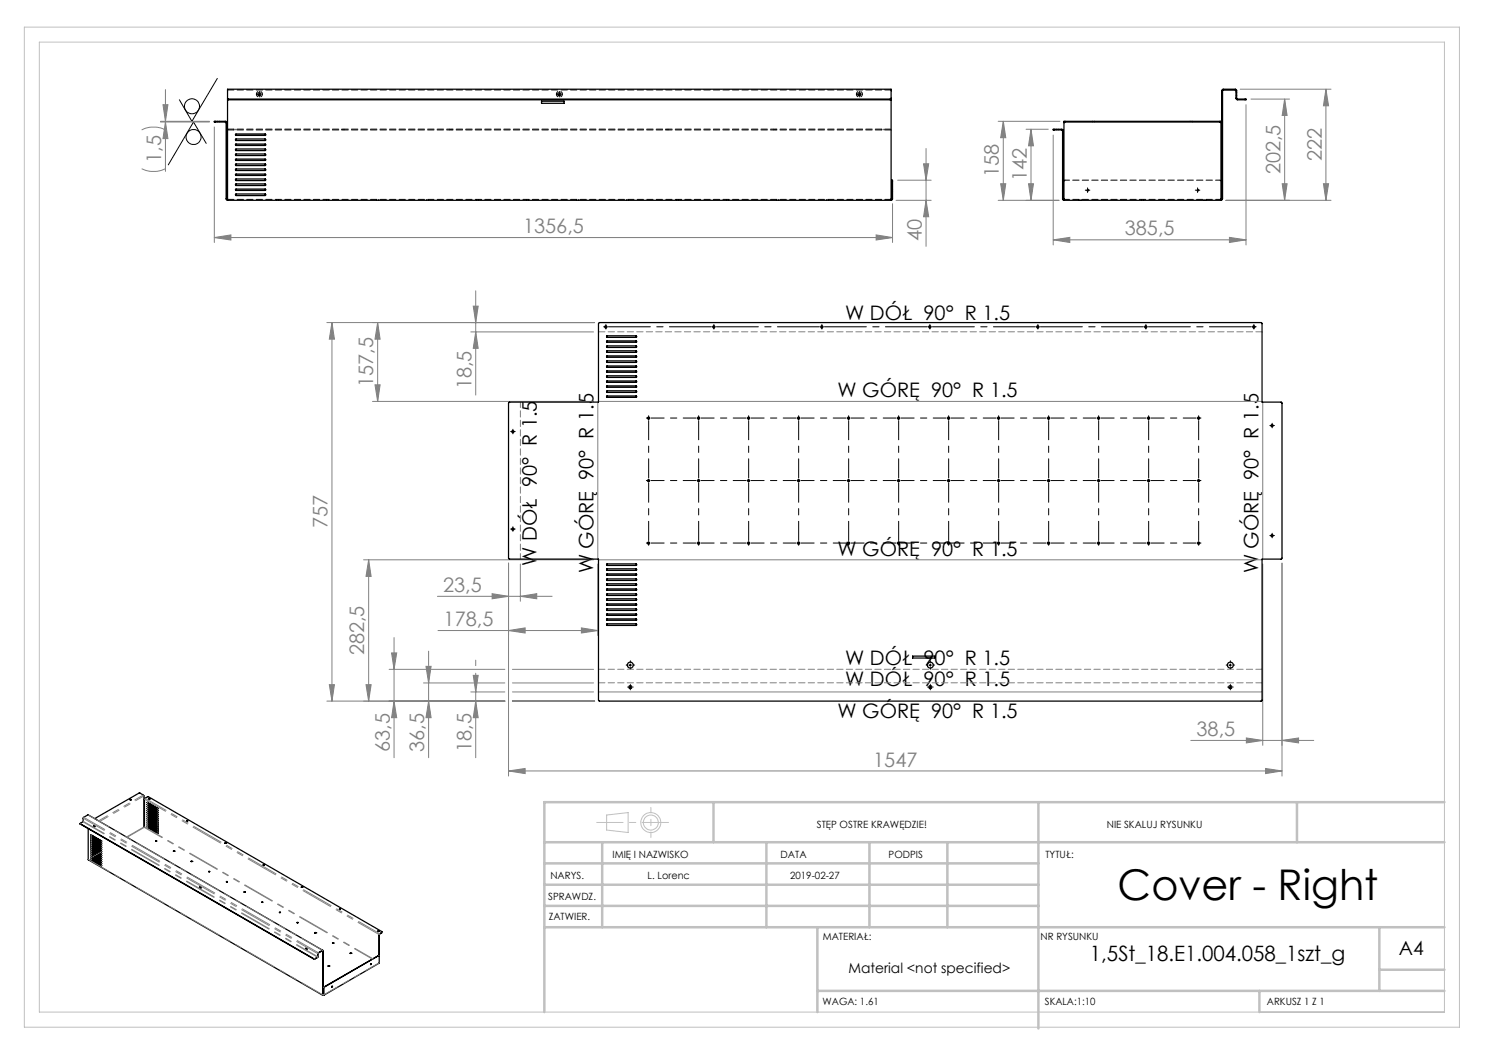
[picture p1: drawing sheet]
<svg xmlns="http://www.w3.org/2000/svg" width="297mm" height="210mm" viewBox="0 0 297 210" stroke-linecap="round" stroke-linejoin="round" font-family="sans-serif">
<g fill="none" stroke="#000" stroke-width=".2">
<path d="M43.5 15.7l-5.1 8.6-2.5-4.3M51.6 18.9h.5M51.9 18.6v.5M111.6 18.9h.5M111.9 18.6v.5M171.6 18.9h.5M171.9 18.6v.5M41.2 28.7l-2.5-4.3-5 8.6M217.2 38.1h.5M217.5 37.8v.5M239.3 38.1h.4M239.5 37.8v.5"/>
<path d="M120.9 65.4h.5M121.2 65.1v.5M102.3 86.3h.5M102.6 86.1v.5M254.2 85.1h.5M254.4 84.9v.5M102.3 105.8h.5M102.6 105.6v.5M129.5 108.6h.5M129.7 108.4v.5M254.2 107.1h.5M254.4 106.9v.5"/>
<path d="M125.8 133h.5M125.8 137.4h.5M126 132.8v.5M126 137.2v.5M185.8 133h.5M185.8 137.4h.5M186.1 132.8v.5M186.1 137.2v.5M245.8 133h.5M245.8 137.4h.5M246.1 132.8v.5M246.1 137.2v.5"/>
<circle cx="38.4" cy="21.2" r="1.5"/>
<circle cx="38.7" cy="27.4" r="1.51"/>
</g>
<g fill="none" stroke="#c0c0c0" stroke-width=".2">
<path d="M4.9 5.4h287v200h-287zM7.9 8.4h281v194h-281zM121.3 163l4.3-.5v4l-4.3-.5z"/>
<circle cx="130.2" cy="164.5" r="2"/>
<circle cx="130.2" cy="164.5" r="1.49"/>
</g>
<g fill="none" stroke="#808080" stroke-width=".2">
<path d="M33.1 17.9v16.4M248 17.8h18.2M250.2 19.8h7.7M256.9 19.8l.5 3.3h-1zM256.9 19.8v20.3M265.2 17.8l.5 3.4h-1zM265.2 17.8v22.3M28.3 33.8a5.6 5.6 0 0 0 4.8 0M28.3 26a5.3 5.3 0 0 1 4.8 0M32.1 24.4h9.8M32.1 24.3h9.8M32.6 20.9h1l-.5 3.4z"/>
<path d="M33.1 24.4l.5 3.3h-1zM42.9 25.4v23.1M179.5 36h6.7M184.7 32.8h1l-.5 3.2zM185.2 29.7v19.6M199.6 24.3h12.4M200.1 36.8h1.1l-.5 3.3zM200.7 24.3l.5 3.2h-1.1zM200.7 24.3v15.8M205.2 25.9h4.5M205.7 36.8h1l-.5 3.3zM206.2 25.9l.5 3.3h-1z"/>
<path d="M206.2 25.9v14.2M210.6 27v22M249.2 20.9v28.1M256.4 36.8h1l-.5 3.3zM264.7 36.8h1l-.5 3.3zM42.9 47.5l3.3-.5v1zM42.9 47.5h135.6M95.1 58.2v20.8M175.2 47l3.3 .5-3.3 .5zM178.5 40.7v7.8M179.2 40.1h7M185.2 40.1l.5 3.2h-1z"/>
<path d="M199.6 40.1h12.2M210.6 48l3.4-.5v1zM210.6 48h38.6M245.2 40.1h21M245.9 47.5l3.3 .5-3.3 .5zM65.4 64.5h53.5M66.4 64.5l.5 3.3h-1zM66.4 64.5v75.7M75 77h1l-.5 3.3zM75.5 64.5l.5 3.3h-1zM75.5 64.5v15.8M94.2 66.4h24.5"/>
<path d="M94.7 61.2h.9l-.5 3.3zM95.1 66.4l.5 3.3h-.9zM74.5 80.3h44.2M119.6 80.4v31.4M119.7 80.3h132.7M252.6 80.4v31.4M72.7 112h46M73.7 112v28.2M73.7 112l.5 3.3h-1zM87.5 119.3h22.9M98.4 118.7l3.3 .6-3.3 .5zM101.7 112.6v42.6"/>
<path d="M104.1 119.3l3.3-.6v1.1zM104.1 112.8v7.5M119.6 112.8v14.3M119.7 112h132.7M252.6 112.8v36.3M256.4 112.6v42.6M65.9 136.9h1l-.5 3.3zM73.2 136.9h1l-.5 3.3zM77.8 133.9h23.2M78.3 130.6h1l-.5 3.3zM78.8 127.5v24M84.7 136.6h16.3"/>
<path d="M85.2 133.3h1l-.5 3.3zM85.7 130.2v2.9M85.7 134.6v16.9M87.6 126.1h32M94.2 138.4h6.8M94.7 135.1h.9l-.5 3.3zM95.1 132v1.1M95.1 134.6v1.2M95.1 137.3v14.2M101.7 126.1l3.3-.5v1zM102.5 133.9h16.2M102.5 138.4h16.2"/>
<path d="M102.5 136.6h16.2M116.3 125.6l3.3 .5-3.3 .5zM119.7 138.4h132.7M65.4 140.2h35.6M78.8 140.2l.5 3.3h-1zM85.7 140.2l.5 3.3h-1zM95.1 140.2l.5 3.3h-.9zM101.7 154.2l3.3-.5v1zM101.7 154.2h154.7M102.5 140.2h16.4M238.2 148.1h24.5M249.3 147.6l3.3 .5-3.3 .5z"/>
<path d="M253.1 153.7l3.3 .5-3.3 .5zM256.4 148.1l3.3-.5v1z"/>
</g>
<g fill="none" stroke="#000" stroke-width=".2" stroke-dasharray="15.2 1.3 1.3 1.3">
<path d="M51.4 18.8h-.1M51.9 18.3h.1M51.9 19.3v.1M52.4 18.8h.1M111.4 18.8h-.1M111.9 18.3h.1M111.9 19.3v.1M112.4 18.8h.1M171.4 18.8h-.1M171.9 18.3h.1M171.9 19.3v.1M172.4 18.8h.1"/>
<path d="M217.3 38h-.2M217.5 37.8v-.2M217.5 38.3v.2M217.8 38h.2M239.3 38h-.2M239.5 37.8v-.2M239.5 38.3v.2M239.8 38h.2M120.9 65.4h-.2M121.2 65.1v-.2M121.2 65.6v.2M142.8 65.4h.2"/>
<path d="M142.8 65.4v-.3M142.8 65.4h-.3M142.8 65.4v.2M142.8 65.1v-.2M142.8 65.6v.2M164.4 65.4h.2M164.4 65.4v-.3M164.4 65.4h-.3M164.4 65.4v.2M164.4 65.1v-.2M164.4 65.6v.2M186 65.4h.2"/>
<path d="M186 65.4v-.3M186 65.4h-.3M186 65.4v.2M186 65.1v-.2M186 65.6v.2M207.6 65.4h.2M207.6 65.4v-.3M207.6 65.4h-.3M207.6 65.4v.2M207.6 65.1v-.2M207.6 65.6v.2M229.2 65.4h.2"/>
<path d="M229.2 65.4v-.3M229.2 65.4h-.3M229.2 65.4v.2M229.2 65.1v-.2M229.2 65.6v.2M250.8 65.4h.2M250.8 65.4v-.3M250.8 65.4h-.3M250.8 65.4v.2M250.8 65.1v-.2M250.8 65.6v.2M251 65.4h.2"/>
<path d="M102.3 86.3h-.2M102.6 86.1v-.3M102.6 86.6v.2M102.8 86.3h.2M129.5 96.1h-.2M129.5 83.6h-.2M129.7 96.1h.3M129.7 96.1v-.2M129.7 96.1h-.2M129.7 96.1v.3M129.7 83.6h.3M129.7 83.6v-.2"/>
<path d="M129.7 83.6h-.2M129.7 83.6v.3M129.7 83.4v-.3M139.7 96.1h.3M139.7 96.1v-.2M139.7 96.1h-.2M139.7 96.1v.3M139.7 83.6h.3M139.7 83.6v-.2M139.7 83.6h-.2M139.7 83.6v.3M139.7 83.4v-.3"/>
<path d="M149.7 96.1h.3M149.7 96.1v-.2M149.7 96.1h-.2M149.7 96.1v.3M149.7 83.6h.3M149.7 83.6v-.2M149.7 83.6h-.2M149.7 83.6v.3M149.7 83.4v-.3M159.7 96.1h.3M159.7 96.1v-.2M159.7 96.1h-.2"/>
<path d="M159.7 96.1v.3M159.7 83.6h.3M159.7 83.6v-.2M159.7 83.6h-.2M159.7 83.6v.3M159.7 83.4v-.3M169.7 96.1h.3M169.7 96.1v-.2M169.7 96.1h-.2M169.7 96.1v.3M169.7 83.6h.3M169.7 83.6v-.2"/>
<path d="M169.7 83.6h-.2M169.7 83.6v.3M169.7 83.4v-.3M179.7 96.1h.3M179.7 96.1v-.2M179.7 96.1h-.2M179.7 96.1v.3M179.7 83.6h.3M179.7 83.6v-.2M179.7 83.6h-.2M179.7 83.6v.3M179.7 83.4v-.3"/>
<path d="M189.7 96.1h.3M189.7 96.1v-.2M189.7 96.1h-.2M189.7 96.1v.3M189.7 83.6h.3M189.7 83.6v-.2M189.7 83.6h-.2M189.7 83.6v.3M189.7 83.4v-.3M199.7 96.1h.3M199.7 96.1v-.2M199.7 96.1h-.2"/>
<path d="M199.7 96.1v.3M199.7 83.6h.3M199.7 83.6v-.2M199.7 83.6h-.2M199.7 83.6v.3M199.7 83.4v-.3M209.7 96.1h.3M209.7 96.1v-.2M209.7 96.1h-.2M209.7 96.1v.3M209.7 83.6h.3M209.7 83.6v-.2"/>
<path d="M209.7 83.6h-.2M209.7 83.6v.3M209.7 83.4v-.3M219.7 96.1h.3M219.7 96.1v-.2M219.7 96.1h-.2M219.7 96.1v.3M219.7 83.6h.3M219.7 83.6v-.2M219.7 83.6h-.2M219.7 83.6v.3M219.7 83.4v-.3"/>
<path d="M229.7 96.1h.3M229.7 96.1v-.2M229.7 96.1h-.2M229.7 96.1v.3M229.7 83.6h.3M229.7 83.6v-.2M229.7 83.6h-.2M229.7 83.6v.3M229.7 83.4v-.3M239.7 83.6h.3M239.7 83.6v-.2M239.7 83.6h-.2"/>
<path d="M239.7 83.6v.3M239.7 83.4v-.3M239.7 96.1h.3M239.7 96.1v-.2M239.7 96.1h-.2M239.7 96.1v.3M240 83.6h.2M240 96.1h.2M254.2 85.1h-.2M254.4 84.9v-.3M254.4 85.4v.2M254.7 85.1h.2"/>
<path d="M102.3 105.8h-.2M102.6 105.6v-.3M102.6 106.1v.2M102.8 105.8h.2M129.5 108.6h-.2M129.7 108.9v.2M139.7 108.6h.3M139.7 108.6v-.2M139.7 108.6h-.2M139.7 108.6v.3M139.7 108.9v.2M149.7 108.6h.3"/>
<path d="M149.7 108.6v-.2M149.7 108.6h-.2M149.7 108.6v.3M149.7 108.9v.2M159.7 108.6h.3M159.7 108.6v-.2M159.7 108.6h-.2M159.7 108.6v.3M159.7 108.9v.2M169.7 108.6h.3M169.7 108.6v-.2M169.7 108.6h-.2"/>
<path d="M169.7 108.6v.3M169.7 108.9v.2M179.7 108.6h.3M179.7 108.6v-.2M179.7 108.6h-.2M179.7 108.6v.3M179.7 108.9v.2M189.7 108.6h.3M189.7 108.6v-.2M189.7 108.6h-.2M189.7 108.6v.3M189.7 108.9v.2"/>
<path d="M199.7 108.6h.3M199.7 108.6v-.2M199.7 108.6h-.2M199.7 108.6v.3M199.7 108.9v.2M209.7 108.6h.3M209.7 108.6v-.2M209.7 108.6h-.2M209.7 108.6v.3M209.7 108.9v.2M219.7 108.6h.3M219.7 108.6v-.2"/>
<path d="M219.7 108.6h-.2M219.7 108.6v.3M219.7 108.9v.2M229.7 108.6h.3M229.7 108.6v-.2M229.7 108.6h-.2M229.7 108.6v.3M229.7 108.9v.2M239.7 108.6h.3M239.7 108.6v-.2M239.7 108.6h-.2M239.7 108.6v.3"/>
<path d="M239.7 108.9v.2M240 108.6h.2M254.2 107.1h-.2M254.4 106.9v-.3M254.4 107.4v.2M254.7 107.1h.2M125.6 133h-.4M125.6 137.4h-.1M126.1 132.5v-.3M126.1 133.5v.4M126.1 136.9v-.1M126.1 137.9v.1"/>
<path d="M126.6 133h.3M126.6 137.4h.1M185.6 133h-.4M185.6 137.4h-.1M186.1 132.5v-.3M186.1 133.5v.4M186.1 136.9v-.1M186.1 137.9v.1M186.6 133h.3M186.6 137.4h.1M245.6 133h-.4M245.6 137.4h-.1"/>
<path d="M246.1 132.5v-.3M246.1 133.5v.4M246.1 136.9v-.1M246.1 137.9v.1M246.6 133h.3M246.6 137.4h.1"/>
</g>
<path d="M121.7 65.4h20.6M143.3 65.4h20.6M164.9 65.4h20.6M186.5 65.4h20.6M208.1 65.4h20.6M229.7 65.4h20.6" fill="none" stroke="#000" stroke-width=".2" stroke-dasharray="15.2 1.3 1.3 1.3" stroke-dashoffset="6.8"/>
<g fill="none" stroke="#000" stroke-width=".2" stroke-dasharray="15.2 1.3 1.3 1.3" stroke-dashoffset="11.4">
<path d="M129.7 96.6v11.5M129.7 84.1v11.5M139.7 96.6v11.5M139.7 84.1v11.5M149.7 96.6v11.5M149.7 84.1v11.5M159.7 96.6v11.5M159.7 84.1v11.5M169.7 96.6v11.5M169.7 84.1v11.5M179.7 96.6v11.5M179.7 84.1v11.5"/>
<path d="M189.7 96.6v11.5M189.7 84.1v11.5M199.7 96.6v11.5M199.7 84.1v11.5M209.7 96.6v11.5M209.7 84.1v11.5M219.7 84.1v11.5M219.7 96.6v11.5M229.7 84.1v11.5M229.7 96.6v11.5M239.7 84.1v11.5M239.7 96.6v11.5"/>
</g>
<g fill="none" stroke="#000" stroke-width=".2" stroke-dasharray="15.2 1.3 1.3 1.3" stroke-dashoffset="12.6">
<path d="M130.2 96.1h9M130.2 83.6h9M140.2 96.1h9M140.2 83.6h9M150.2 96.1h9M150.2 83.6h9M160.2 96.1h9M160.2 83.6h9M170.2 96.1h9M170.2 83.6h9M180.2 96.1h9M180.2 83.6h9"/>
<path d="M190.2 96.1h9M190.2 83.6h9M200.2 96.1h9M200.2 83.6h9M210.2 96.1h9M210.2 83.6h9M220.2 96.1h9M220.2 83.6h9M230.2 83.6h9M230.2 96.1h9M130.2 108.6h9M140.2 108.6h9"/>
<path d="M150.2 108.6h9M160.2 108.6h9M170.2 108.6h9M180.2 108.6h9M190.2 108.6h9M200.2 108.6h9M210.2 108.6h9M220.2 108.6h9M230.2 108.6h9"/>
</g>
<path d="M252.4 66.4h-132.7M119.7 133.9h132.7M119.7 136.6h132.7" fill="none" stroke="#808080" stroke-width=".2" stroke-dasharray="1.3 .6"/>
<path d="M104.1 80.4v31.4" fill="none" stroke="#808080" stroke-width=".2" stroke-dasharray="1.3 .6" stroke-dashoffset=".2"/>
<path d="M133.7 164.5h-14.4" fill="none" stroke="#c0c0c0" stroke-width=".2" stroke-dasharray="15.2 1.3 1.3 1.3" stroke-dashoffset="10"/>
<path d="M130.2 161.5v6" fill="none" stroke="#c0c0c0" stroke-width=".2" stroke-dasharray="15.2 1.3 1.3 1.3" stroke-dashoffset="14.1"/>
<g fill="none" stroke="#c0c0c0" stroke-width=".5">
<path d="M108.9 176.9h98.8M108.9 172.7h98.8M108.9 168.4h180M120.4 168.4v17M142.7 160.4v8M153.3 168.4v17M173.9 168.4v17M189.5 168.4v17M207.7 160.4v45.3M259.4 160.4v8M288.9 160.4h-180v42M108.9 181.2h98.8"/>
<path d="M108.9 185.4h180M163.5 198.2h125.4M163.5 185.4v17M251.9 198.2v4.2M275.9 185.4v12.8M275.9 193.9h13"/>
</g>
<g fill="#808080">
<path d="M210.6 48l3.4-.5v1zM245.9 47.5l3.3 .5-3.3 .5z"/>
<path d="M249.3 147.6l3.3 .5-3.3 .5zM256.4 148.1l3.3-.5v1zM101.7 126.1l3.3-.5v1zM116.3 125.6l3.3 .5-3.3 .5z"/>
<path d="M101.7 154.2l3.3-.5v1zM253.1 153.7l3.3 .5-3.3 .5z"/>
<path d="M104.1 119.3l3.3-.6v1.1zM98.4 118.7l3.3 .6-3.3 .5z"/>
<path d="M205.7 36.8h1l-.5 3.3zM206.2 25.9l.5 3.3h-1zM264.7 36.8h1l-.5 3.3zM265.2 17.8l.5 3.4h-1zM256.4 36.8h1l-.5 3.3zM256.9 19.8l.5 3.3h-1z"/>
<path d="M33.1 24.4l.5 3.3h-1zM32.6 20.9h1l-.5 3.4z"/>
<path d="M185.2 40.1l.5 3.2h-1zM184.7 32.8h1l-.5 3.2z"/>
<path d="M200.7 24.3l.5 3.2h-1.1zM200.1 36.8h1.1l-.5 3.3z"/>
<path d="M95.1 140.2l.5 3.3h-.9zM94.7 135.1h.9l-.5 3.3zM85.7 140.2l.5 3.3h-1zM85.2 133.3h1l-.5 3.3zM73.2 136.9h1l-.5 3.3zM73.7 112l.5 3.3h-1z"/>
<path d="M78.3 130.6h1l-.5 3.3zM78.8 140.2l.5 3.3h-1zM75.5 64.5l.5 3.3h-1zM75 77h1l-.5 3.3zM94.7 61.2h.9l-.5 3.3zM95.1 66.4l.5 3.3h-.9zM66.4 64.5l.5 3.3h-1zM65.9 136.9h1l-.5 3.3z"/>
<path d="M42.9 47.5l3.3-.5v1zM175.2 47l3.3 .5-3.3 .5z"/>
</g>
<g fill="none" stroke="#000" stroke-width=".25">
<path d="M45.5 19.8h132.7M45.5 20h132.7M45.5 19.8v-2h132.7v2M45.5 19.8v20.3M178.2 19.8v20.3M45.5 39.9l-.1-.1v-15.3l-.2-.2h-2.3v.1h2.2l.1 .1v15.4l.3 .2M47.1 32.8h6v.2l-.1 .1h-5.8zM47.1 30.8h5.9l.1 .2-5.9 .1zM47.1 31.8h6v.2l-5.9 .1zM47.1 38.8h6v.2l-.1 .1h-5.8zM47.1 37.8h6v.2l-5.9 .1zM47.1 36.8h5.9l.1 .2-5.9 .1z"/>
<path d="M47.1 35.8h6v.2l-.1 .1h-5.8zM47.1 34.8h6v.2l-5.9 .1zM47.1 33.8h5.9l.1 .2-5.9 .1zM47.1 29.8h6v.2l-.1 .1h-5.8zM47.1 28.8h6v.2l-5.9 .1zM47.1 27.8h5.9l.1 .2-5.9 .1zM47.1 26.8h6v.2l-6 .1zM108.3 20.2h4.5v.5h-4.5zM178.2 39.9l.2-.1v-3.8h.1v3.9l-.3 .2M212.8 24.4h31.4M212.8 24.4v-.1h31.4v.1M212.8 24.4v15.7"/>
<path d="M212.8 39.9l-.1-.1v-13.7l-.3-.2h-1.8v.1h1.8l.1 .2v13.7l.3 .2M244.2 24.4v15.7M244.2 39.9l.1-.1v-21.6l.3-.4h2.5l.2 .3 .1 1.6 1.8 .1v.2l-1.8-.1-.2-.2-.1-1.7-2.6 .1v21.6l-.3 .4M45.5 40.1h132.7M212.8 40.1h31.4M121.3 73.2h6v.2l-5.9 .1zM121.3 71.2h6v.2l-5.9 .1zM121.3 72.2h5.9l.1 .2-5.9 .1zM121.3 79.2h6v.2l-5.9 .1zM121.3 78.2h5.9l.1 .2-5.9 .1zM121.3 77.2h6v.2l-5.9 .1zM121.3 76.2h6v.2l-5.9 .1z"/>
<path d="M121.3 75.2h5.9l.1 .2-5.9 .1zM121.3 74.2h6v.2l-5.9 .1zM121.3 69.2h5.9l.1 .2-5.9 .1zM121.3 68.2h6v.2l-5.9 .1zM121.3 67.2h5.9l.1 .2-5.9 .1zM121.4 70.2h5.8l.1 .2-5.9 .1zM101.8 80.4h17.9v-15.7l.2-.2h132.4l.1 15.9h3.9l.1 .2v31.1l-.1 .1h-3.9v28.3l-.1 .1h-132.5l-.1-.2v-28.2h-17.9l-.1-.1v-31.1zM121.3 118.8h5.9l.1 .2-5.9 .1zM121.3 119.8h5.9l.1 .2-5.9 .1zM121.3 112.8h5.9l.1 .2-5.9 .1zM121.3 113.8h5.9l.1 .2-5.9 .1zM121.3 114.8h6v.2l-5.9 .1z"/>
<path d="M121.3 115.8h5.9l.1 .2-5.9 .1zM121.3 116.8h5.9l.1 .2-5.9 .1zM121.3 117.8h6v.2l-5.9 .1zM121.3 121.8h5.9l.1 .2-5.9 .1zM121.3 122.8h6v.2l-5.9 .1zM121.3 124.8h5.9l.1 .2-5.9 .1zM121.4 120.8h5.9v.2l-5.9 .1zM121.4 123.8h5.9v.2l-5.9 .1zM182.5 131.2h4.5v.4h-4.5zM26 160h.2M29.7 159.8h.2zM29.7 159.8h.2"/>
<path d="M29.9 159.8h.1M16 164.7l46.8 27.1 .7-.3 .1-.2M17.6 165.7v6.3l47 27.1M18.2 169.4l2.1 1.3M18.2 169.5l2.1 1.2M18.2 171.5l2.1 1.2M18.2 167.4h.1M18.2 167.4l2.1 1.2M18.2 169.4v.1M18.2 171.5h.1M18.2 168.6l2.1 1.3M18.2 168.6v.1l2.1 1.2"/>
<path d="M18.2 169l2.1 1.3M18.2 169v.1M18.2 171.9l2.1 1.2M18.2 171.9v.1M18.2 171.1l2.1 1.2M18.2 171.1v.1l2.1 1.1M18.2 170.6v.2M18.2 170.2v.1l2.1 1.2M18.2 169.8l2.1 1.3M18.2 169.8v.1M18.2 168.2l2.1 1.2M18.2 168.2v.1l2.1 1.2"/>
<path d="M18.2 167.8l2.1 1.3M18.2 167.8v.1M18.2 167l2.1 1.2M18.2 167v.1M18.2 167l.1 .1M18.2 167.8l.1 .1M18.2 168.2h.1M18.2 168.6h.1M18.2 169l.1 .1M18.2 169.4h.1M18.2 169.8l.1 .1M18.2 170.2l.1 .1"/>
<path d="M18.2 170.2h.1M18.2 170.7h.1M18.2 171.1h.1M18.2 171.9h.1M18.2 169.1l2.1 1.2M18.2 172l2.1 1.2M18.2 170.6l2.1 1.2M18.2 170.8l2.1 1.1M18.2 170.2l2.1 1.3M18.2 169.9l2.1 1.2M18.2 167.9l2.1 1.2M18.2 167.1l2.1 1.2"/>
<path d="M18.2 170.6v.1M18.3 167.9l2 1.1M18.3 168.3l2 1.2M18.3 170.7l2 1.2M18.3 171.1l2 1.2M18.8 165.1l.1 .3-.1-.1zM18.8 165.1l.2 .2M18.9 163.7l9.1-5.1 .8 .5 .1 6.4v-5.7l.8-.5 46.7 27.1-.6 .5v4.2M19.2 163.9h.1M20.3 169.9h.1M20.3 172.7h.1M20.3 171.8h.1"/>
<path d="M20.3 171.9h.1M20.3 171.4v.1M20.3 169.1h.1M20.3 170.7h.1M20.3 170.3h.1M20.3 173.1h.1M20.3 171.1h.1M20.3 168.2v.1M20.3 169.4v.1M20.3 171.5h.1M20.3 172.3h.1M29.5 163l2 1.2"/>
<path d="M29.5 162.2l2.1 1.2M29.5 165l2.1 1.2M29.5 163.7l2.1 1.2-.1 .1-2-1.1zM29.5 163.3h.1M29.5 163.4l2.1 1.2M29.5 161.7l2.1 1.2-.1 .1-2-1.2zM29.5 160.9l2.1 1.2-.1 .1-2-1.2zM29.5 162.1v.1M29.5 162.9v.1M29.5 163.3v.1M29.5 165h.1M29.5 162.9l2.1 1.2"/>
<path d="M29.5 162.9h.1M29.5 162.1l2.1 1.2M29.5 162.1h.1M29.5 162.5l2.1 1.3M29.5 162.5v.1l2 1.2M29.5 165.4l2.1 1.2M29.5 165.4v.1l2.1 1.1M29.5 164.5l2.1 1.3M29.5 164.5v.2l2 1.1M29.5 164.1l2.1 1.3M29.5 164.1v.1l2.1 1.2M29.5 163.3l2.1 1.3"/>
<path d="M29.5 161.3l2.1 1.3M29.5 161.3v.1l2.1 1.2M29.5 160.5l2.1 1.2M29.5 160.5v.1l2.1 1.1M29.5 160.9l2.1 1.2M29.5 160.9h.1M29.5 161.7l2.1 1.2M29.5 161.7h.1M29.5 162.1l2.1 1.3M29.5 162.5h.1M29.5 162.9l2.1 1.3M29.5 163.8l2.1 1.2"/>
<path d="M29.5 163.8h.1M29.5 164.2l2.1 1.2M29.5 164.6l2.1 1.2M29.5 164.6h.1M29.5 165.4h.1M29.5 161.3h.1M29.5 164.1v.1M31.2 168.2h.1M31.5 164.2h.1M31.5 165h.1M31.5 162.2h.1M31.6 163.8h.1"/>
<path d="M31.6 165.8h.1M31.6 163h.1M31.6 162.1v.1M31.6 162.9v.1M31.6 163.3v.1M31.6 164.1v.1M31.6 165h.1M31.6 166.2h.1M34.7 170.2h.2M34.9 170.2h.1M37.4 164.1l.1 .1zM37.4 164.2h.1"/>
<path d="M38.2 172.3h.2M38.2 172.2l.2 .1zM38.4 172.3h.1M40 177.3l.2 .3M41.7 174.3h.2zM41.8 174.3h.1M45 168.6h.2zM45 168.6h.2M45.2 168.6h.1M45.3 176.3l.2 .1zM45.3 176.4h.1M45.4 176.4h.1"/>
<path d="M48.8 178.4h.2M52.6 173h.2zM52.6 173h.2M52.8 173h.1M60.3 177.4h.2zM60.3 177.4h.1M60.4 177.4h.1M52.5 180.4l-.1 .1M52.5 180.4v.1M55.9 182.5h.2M55.9 182.4l.2 .1zM59.4 184.5h.2z"/>
<path d="M59.4 184.5h.2M59.6 184.5h.1M61.2 189.6l.2 .3M63 186.6h.1M63.1 186.6h.1M63.5 190.7l.1-.1 1-.5 .1 8.9M63.5 191.4l.1-.8 1-.5v9l.1-.1M64.6 190.1l-47-27.1-.9 .5-.1 .8-.6 .4 46.8 27.1 .7-.4M64.7 199h.1M65.6 193.2h.2M65.7 193.1l.1 .1h-.1zM65.8 193.2h.1"/>
<path d="M66.4 197.2v.2M66.5 188.6h.2M66.5 188.6h.2zM66.7 188.6h.1M67.9 181.8h.2zM67.9 181.8h.2M70 190.7h.2M70.2 190.7h.1M74.2 192.7l-.1 .2M75.5 186.2h.2zM75.5 186.3h.2M75.7 186.3h.1"/>
<path d="M75.8 191.1l-11 6.3v1.6h-.1M75.8 191.1v.1M75.8 191.1l-11 6.3-.1 1.6M76.5 186.4l-.7 .5v5.7l-11.1 6.5"/>
<circle cx="51.9" cy="18.8" r=".31"/>
<circle cx="111.9" cy="18.8" r=".32"/>
<circle cx="171.9" cy="18.8" r=".31"/>
<circle cx="121.2" cy="65.4" r=".21"/>
<circle cx="142.8" cy="65.4" r=".2"/>
<circle cx="164.4" cy="65.4" r=".21"/>
<circle cx="186" cy="65.4" r=".21"/>
<circle cx="207.6" cy="65.4" r=".21"/>
<circle cx="229.2" cy="65.4" r=".2"/>
<circle cx="250.8" cy="65.4" r=".21"/>
<circle cx="102.6" cy="86.3" r=".21"/>
<circle cx="129.7" cy="96.1" r=".2"/>
<circle cx="129.7" cy="83.6" r=".21"/>
<circle cx="139.7" cy="96.1" r=".21"/>
<circle cx="139.7" cy="83.6" r=".22"/>
<circle cx="149.7" cy="96.1" r=".2"/>
<circle cx="149.7" cy="83.6" r=".21"/>
<circle cx="159.7" cy="96.1" r=".21"/>
<circle cx="159.7" cy="83.6" r=".22"/>
<circle cx="169.7" cy="96.1" r=".2"/>
<circle cx="169.7" cy="83.6" r=".21"/>
<circle cx="179.7" cy="96.1" r=".21"/>
<circle cx="179.7" cy="83.6" r=".22"/>
<circle cx="189.7" cy="96.1" r=".21"/>
<circle cx="189.7" cy="83.6" r=".21"/>
<circle cx="199.7" cy="96.1" r=".21"/>
<circle cx="199.7" cy="83.6" r=".22"/>
<circle cx="209.7" cy="96.1" r=".21"/>
<circle cx="209.7" cy="83.6" r=".21"/>
<circle cx="219.7" cy="96.1" r=".21"/>
<circle cx="219.7" cy="83.6" r=".22"/>
<circle cx="229.7" cy="96.1" r=".21"/>
<circle cx="229.7" cy="83.6" r=".21"/>
<circle cx="239.7" cy="96.1" r=".21"/>
<circle cx="239.7" cy="83.6" r=".22"/>
<circle cx="254.4" cy="85.1" r=".21"/>
<circle cx="102.6" cy="105.8" r=".21"/>
<circle cx="129.7" cy="108.6" r=".2"/>
<circle cx="139.7" cy="108.6" r=".21"/>
<circle cx="149.7" cy="108.6" r=".2"/>
<circle cx="159.7" cy="108.6" r=".21"/>
<circle cx="169.7" cy="108.6" r=".2"/>
<circle cx="179.7" cy="108.6" r=".21"/>
<circle cx="189.7" cy="108.6" r=".21"/>
<circle cx="199.7" cy="108.6" r=".21"/>
<circle cx="209.7" cy="108.6" r=".21"/>
<circle cx="219.7" cy="108.6" r=".21"/>
<circle cx="229.7" cy="108.6" r=".21"/>
<circle cx="239.7" cy="108.6" r=".21"/>
<circle cx="254.4" cy="107.1" r=".2"/>
<circle cx="126" cy="133" r=".6"/>
<circle cx="126.1" cy="137.4" r=".32"/>
<circle cx="186.1" cy="133" r=".6"/>
<circle cx="186.1" cy="137.4" r=".32"/>
<circle cx="246.1" cy="133" r=".6"/>
<circle cx="246.1" cy="137.4" r=".33"/>
<circle cx="26.1" cy="160" r=".09"/>
<circle cx="31.2" cy="168.2" r=".09"/>
<circle cx="34.8" cy="170.2" r=".07"/>
<circle cx="40" cy="177.5" r=".14"/>
<circle cx="48.9" cy="178.4" r=".09"/>
<circle cx="52.5" cy="180.4" r=".08"/>
<circle cx="61.3" cy="189.7" r=".13"/>
<circle cx="63.1" cy="186.6" r=".09"/>
<circle cx="66.4" cy="197.3" r=".09"/>
<circle cx="70.1" cy="190.7" r=".09"/>
<circle cx="74.2" cy="192.9" r=".09"/>
</g>
<g fill="none" stroke="#808080" stroke-width=".2" stroke-dasharray="6.3 1.3 1.3 1.3 1.3 1.3">
<path d="M16.1 164.7v.1M18.2 167h.1M18.2 167.4h.1M18.2 167.8h.1M18.2 168.2h.1M18.2 168.6h.1M18.2 169h.1M18.2 169.5l.1-.1M18.2 169.9l.1-.1M18.2 170.3l.1-.1M18.2 170.7l.1-.1M18.2 171.1h.1"/>
<path d="M18.2 171.5h.1M18.2 171.9h.1M18.2 166.9v.1M18.2 169.4h.1M18.2 169.8h.1M18.2 170.2h.1M18.2 170.6h.1M18.2 171h.1M18.2 171.4v.1M18.2 171.8v.1M18.3 171.5h.1M18.3 167l-.1 .1"/>
<path d="M18.3 167.4l-.1 .1M18.3 167.9h-.1M18.3 168.3h-.1M18.3 168.7h-.1M18.3 169.1h-.1M18.3 169.5h-.1M18.3 169.9h-.1M18.3 170.3h-.1M18.3 170.7h-.1M18.3 171.1h-.1M18.3 171.5l-.1 .1M18.3 171.9l-.1 .1"/>
<path d="M18.4 171.5h-.1M18.6 171.2v.1M18.7 171.3h.1M19 171l-.1 .1M19.1 171.1h-.1M19.3 170.8v.1M19.4 170.9h.1M19.7 170.6l-.1 .1M19.8 170.7h-.1M20 170.4v.1M20.2 170.5h-.1M20.3 168.2h.1"/>
<path d="M20.3 168.7v-.1M20.3 169.1v-.1M20.3 169.5h.1M20.3 169.9h.1M20.3 170.3h.1M20.3 170.7h.1M20.3 171.1h.1M20.3 171.5h.1M20.3 171.9h.1M20.3 172.3h.1M20.3 172.7h.1M20.3 173.1h.1"/>
<path d="M28.8 165.4l-3.5 2M28.9 165.5l-3.5 1.9M29.5 160.5h.1M29.5 160.9h.1M29.5 161.3h.1M29.5 161.7h.1M29.5 162.1h.1M29.5 162.5h.1M29.5 163v-.1M29.5 163.4v-.1M29.5 163.8v-.1M29.5 164.2v-.1"/>
<path d="M29.5 164.6h.1M29.5 165h.1M29.5 165.4h.1M29.5 160.4v.1M29.5 160.8v.1M29.5 162.9h.1M29.5 163.3h.1M29.5 163.7h.1M29.5 164.1h.1M29.5 164.5h.1M29.5 164.9v.1M29.5 165.3v.1"/>
<path d="M29.6 160.5l-.1 .1M29.6 160.9l-.1 .1M29.6 161.3l-.1 .1M29.6 161.8h-.1M29.6 162.2h-.1M29.6 162.6h-.1M29.6 163h-.1M29.6 163.4h-.1M29.6 163.8h-.1M29.6 164.2h-.1M29.6 164.6h-.1M29.6 165l-.1 .1"/>
<path d="M29.6 165.4l-.1 .1M31.6 161.7h.1M31.6 162.2v-.1M31.6 162.6v-.1M31.6 163h.1M31.6 163.4h.1M31.6 163.8h.1M31.6 164.2h.1M31.6 164.6h.1M31.6 165h.1M31.6 165.4h.1M31.6 165.8h.1"/>
<path d="M31.6 166.2h.1M31.6 166.6h.1M62.8 191.8v-.1M63 191.7v.1M63.5 191.4v.1M63.6 191.3h.1M63.6 190.7h.1M63.7 190.6v-.1M64.5 190.1h.1M64.6 190.1h.1M64.6 198.9v.1M64.7 199l-.1-.1"/>
<path d="M64.7 199v-.1M64.7 198.9l.1 .1M64.8 197.5h-.1M64.8 197.4h.1M75.8 191.1h-.1M75.9 186.9h-.1M75.9 186.8v-.1M76.5 186.5v-.1"/>
</g>
<path d="M29 159.6l46.9 27.1M16.6 164.3l46.9 27.1M16.7 163.5l47 27M17.6 163l46.9 27.1M63.6 190.7l-47-27.1M63.6 191.3l-47-27M64.6 199l-47-27.1M75.8 186.9l-46.9-27.1" fill="none" stroke="#808080" stroke-width=".2" stroke-dasharray="6.3 1.3 1.3 1.3 1.3 1.3" stroke-dashoffset="1.5"/>
<path d="M75.9 192.6l-11.1 6.4" fill="none" stroke="#808080" stroke-width=".2" stroke-dasharray="6.3 1.3 1.3 1.3 1.3 1.3" stroke-dashoffset="3.1"/>
<path d="M28.9 165.5l45.6 26.3M74.6 191.7l-45.7-26.3" fill="none" stroke="#808080" stroke-width=".2" stroke-dasharray="6.3 1.3 1.3 1.3 1.3 1.3" stroke-dashoffset="2.2"/>
<path d="M28.7 159l-9 5.2M28.8 159.2l-8.8 5.1" fill="none" stroke="#808080" stroke-width=".2" stroke-dasharray="6.3 1.3 1.3 1.3 1.3 1.3" stroke-dashoffset="4.4"/>
<g fill="none" stroke="#000" stroke-width=".2" stroke-dasharray="1.3 .6">
<path d="M45.5 18h132.7M244.4 19.4h.1M244.5 18.2h-.1M247.2 19.1h.2M247.4 18.5h-.2M43.5 24.2v.2M43.9 24.4v-.2M45.5 25.8h132.7M45.5 26h132.7M46.8 25.8v.2M47.2 26v-.2M55.3 39.9v.1"/>
<path d="M65.3 39.9v.1M68.4 25.8v.2M68.8 26v-.2M75.3 39.9v.1M85.3 39.9v.1M90 25.8v.2M90.4 26v-.2M95.3 39.9v.1M105.3 39.9v.1M111.6 25.8v.2M112 26v-.2M115.3 39.9v.1"/>
<path d="M125.3 39.9v.1M133.2 25.8v.2M133.6 26v-.2M135.3 39.9v.1M145.3 39.9v.1M154.8 25.8v.2M155.2 26v-.2M155.3 39.9v.1M165.3 39.9v.1M176.4 25.8v.2M176.8 26v-.2M178.2 39.9h-132.7"/>
<path d="M178.4 38.2h.1M178.5 37.8h-.1M211.3 25.8v.2M211.7 26v-.2M212.5 34.1h.2M212.5 29.1h.2M212.5 32.1h.2M212.5 39.1h.2M212.5 37.1h.2M212.5 30.1h.2M212.5 38.1h.2M212.5 31.1h.2"/>
<path d="M212.5 35.1h.2M212.5 36.1h.2M212.5 28.1h.2M212.5 33.1h.2M212.5 27.1h.2M212.7 38.8h-.2M212.7 29.8h-.2M212.7 36.8h-.2M212.7 33.8h-.2M212.7 27.8h-.2M212.7 32.8h-.2M212.7 30.8h-.2"/>
<path d="M212.7 28.8h-.2M212.7 26.8h-.2M212.7 34.8h-.2M212.7 35.8h-.2M212.7 31.8h-.2M212.7 37.8h-.2M213 36l-.2 .2M215.8 39.9v.1M218.5 24.2v.2M218.9 24.4v-.2M228.3 39.9v.1M238 24.2v.2"/>
<path d="M238.4 24.4v-.2M240.8 39.9v.1M244.2 36.2l-.2-.2M244.4 29.1h.1M244.4 32.1h.1M244.4 39.1h.1M244.4 37.1h.1M244.4 30.1h.1M244.4 34.1h.1M244.4 31.1h.1M244.4 36.1h.1M244.4 28.1h.1"/>
<path d="M244.4 38.1h.1M244.4 35.1h.1M244.4 27.1h.1M244.4 33.1h.1M244.5 31.8h-.1M244.5 38.8h-.1M244.5 30.8h-.1M244.5 26.8h-.1M244.5 36.8h-.1M244.5 29.8h-.1M244.5 32.8h-.1M244.5 27.8h-.1"/>
<path d="M244.5 28.8h-.1M244.5 33.8h-.1M244.5 35.8h-.1M244.5 37.8h-.1M244.5 34.8h-.1M244.5 20.2h-.1M244.5 20.6h-.1M55.7 40v-.1M65.7 40v-.1M75.7 40v-.1M85.7 40v-.1M95.7 40v-.1"/>
<path d="M105.7 40v-.1M115.7 40v-.1M125.7 40v-.1M135.7 40v-.1M145.7 40v-.1M155.7 40v-.1M165.7 40v-.1M216.2 40v-.1M228.7 40v-.1M241.2 40v-.1"/>
</g>
<path d="M51.3 18.8a.6 .6 0 0 0 .8 .6 .6 .6 0 0 0 .2-1 .6 .6 0 0 0-1 .3v.1M111.3 18.8a.6 .6 0 0 0 .8 .6 .6 .6 0 0 0 .2-1 .6 .6 0 0 0-1 .3v.1M171.3 18.8a.6 .6 0 0 0 .8 .6 .6 .6 0 0 0 .2-1 .6 .6 0 0 0-1 .3v.1M217.5 38.2a.21 .21 0 0 0 .2-.2 .21 .21 0 0 0-.3-.1 .21 .21 0 0 0 0 .3h.1M239.5 38.2a.21 .21 0 0 0 .2-.2 .21 .21 0 0 0-.3-.1 .21 .21 0 0 0 0 .3h.1" fill="none" stroke="#000" stroke-width=".2" stroke-dasharray="1.3 .6" stroke-dashoffset=".7"/>
<path d="M212.8 39.9h31.4" fill="none" stroke="#000" stroke-width=".2" stroke-dasharray="1.3 .6" stroke-dashoffset=".2"/>
<path d="M213 36h31" fill="none" stroke="#000" stroke-width=".2" stroke-dasharray="1.3 .6" stroke-dashoffset=".4"/>
<text font-size="8.5" x="223.5" y="179.9">Cover - Right</text>
<text font-size="4.2" x="218" y="192.2">1,5St_18.E1.004.058_1szt_g</text>
<g font-size="4" fill="#808080">
<text x="32.2" y="32.6" transform="rotate(-90 32.2 32.6)">1,5</text>
<text x="199.8" y="35.5" transform="rotate(-90 199.8 35.5)">158</text>
<text x="256.1" y="34.9" transform="rotate(-90 256.1 34.9)">202,5</text>
<text x="264.3" y="32.3" transform="rotate(-90 264.3 32.3)">222</text>
<text x="205.4" y="36.3" transform="rotate(-90 205.4 36.3)">142</text>
<text x="104.6" y="46.6">1356,5</text>
<text x="225" y="47.1">385,5</text>
<text x="184.4" y="48.2" transform="rotate(-90 184.4 48.2)">40</text>
<text x="74.7" y="77.4" transform="rotate(-90 74.7 77.4)">157,5</text>
<text x="94.3" y="77.9" transform="rotate(-90 94.3 77.9)">18,5</text>
<text x="65.5" y="105.7" transform="rotate(-90 65.5 105.7)">757</text>
<text x="88.6" y="118.4">23,5</text>
<text x="88.7" y="125.2">178,5</text>
<text x="72.9" y="131.1" transform="rotate(-90 72.9 131.1)">282,5</text>
<text x="239.3" y="147.2">38,5</text>
<text x="78" y="150.4" transform="rotate(-90 78 150.4)">63,5</text>
<text x="84.9" y="150.4" transform="rotate(-90 84.9 150.4)">36,5</text>
<text x="94.3" y="150.4" transform="rotate(-90 94.3 150.4)">18,5</text>
<text x="174.6" y="153.3">1547</text>
</g>
<g font-size="4">
<text x="169" y="63.9">W DÓŁ 90° R 1.5</text>
<text x="167.5" y="79.4">W GÓRĘ 90° R 1.5</text>
<text x="107.4" y="113.2" transform="rotate(-90 107.4 113.2)">W DÓŁ 90° R 1.5</text>
<text x="167.5" y="111.1">W GÓRĘ 90° R 1.5</text>
<text x="118.7" y="114.7" transform="rotate(-90 118.7 114.7)">W GÓRĘ 90° R 1.5</text>
<text x="251.7" y="114.7" transform="rotate(-90 251.7 114.7)">W GÓRĘ 90° R 1.5</text>
<text x="169" y="137.3">W DÓŁ 90° R 1.5</text>
<text x="169" y="133">W DÓŁ 90° R 1.5</text>
<text x="167.5" y="143.7">W GÓRĘ 90° R 1.5</text>
</g>
<text font-size="3.9" x="279.8" y="190.9">A4</text>
<text font-size="2.8" x="169.7" y="194.6">Material &lt;not specified&gt;</text>
<g font-size="2">
<text x="163.4" y="165.5">STĘP OSTRE KRAWĘDZIE!</text>
<text x="221.4" y="165.6">NIE SKALUJ RYSUNKU</text>
<text x="122.5" y="171.6">IMIĘ I NAZWISKO</text>
<text x="156.1" y="171.6">DATA</text>
<text x="177.7" y="171.6">PODPIS</text>
<text x="209.1" y="171.6">TYTUŁ:</text>
<text x="110.1" y="175.8">NARYS.</text>
<text x="129.5" y="175.8">L. Lorenc</text>
<text x="158" y="175.7">2019-02-27</text>
<text x="109.6" y="180">SPRAWDZ.</text>
<text x="109.7" y="184.1">ZATWIER.</text>
<text x="164.5" y="187.9">MATERIAŁ:</text>
<text x="208.1" y="188.1">NR RYSUNKU</text>
<text x="164.5" y="201">WAGA: 1.61</text>
<text x="209" y="201">SKALA:1:10</text>
<text x="253.4" y="201">ARKUSZ 1 Z 1</text>
</g>
</svg>
